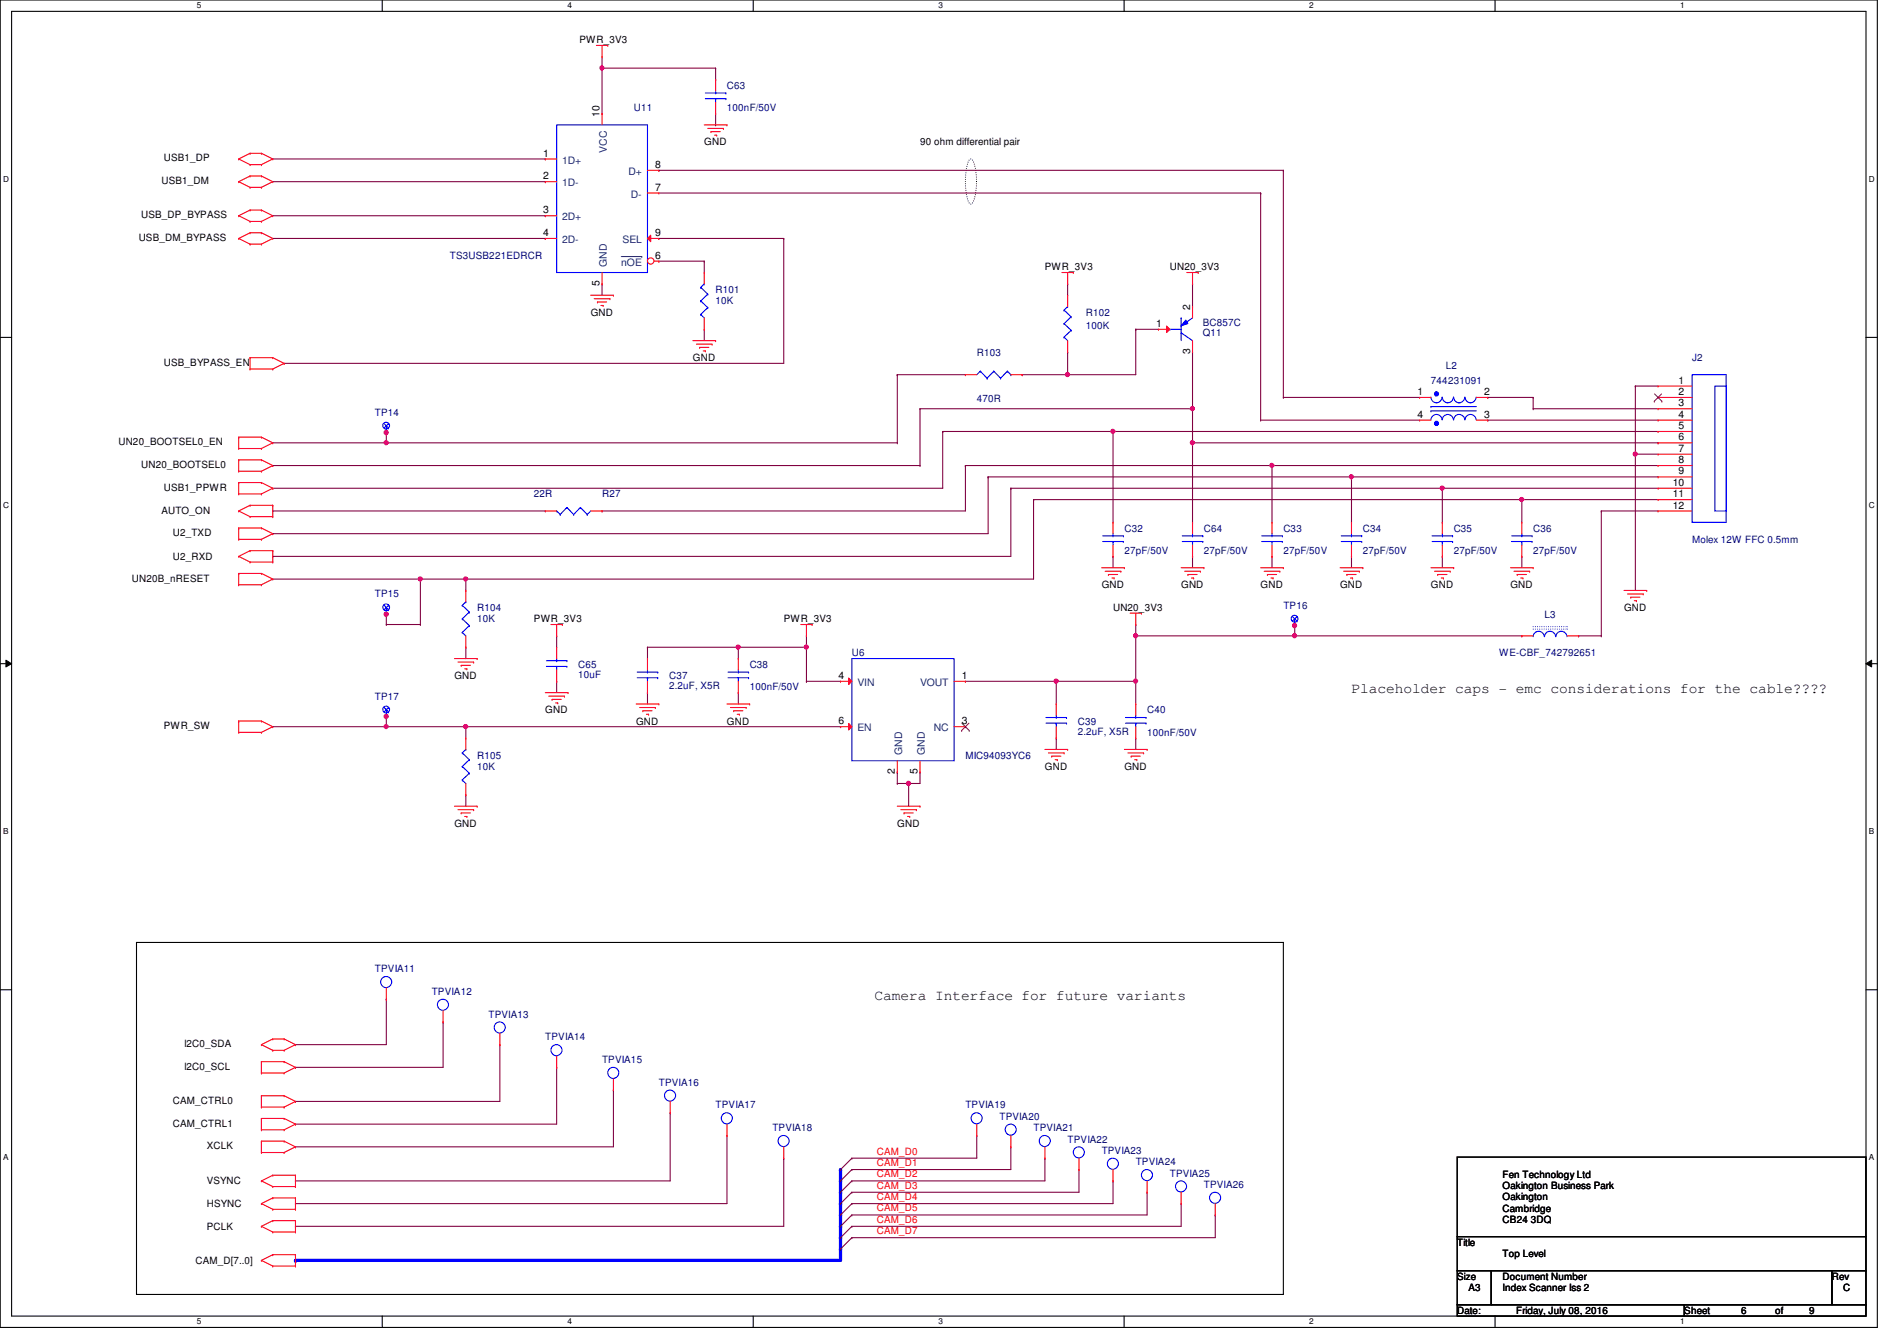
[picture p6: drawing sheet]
<svg xmlns="http://www.w3.org/2000/svg" width="297mm" height="210mm" viewBox="0 0 297 210" stroke-linecap="round" stroke-linejoin="round" font-family="sans-serif">
<path d="M0 0h294v207.9h-294zM1.8 1.8h290.4v204.3h-290.4z" fill="none" stroke="#000" stroke-width=".17"/>
<g fill="#fff">
<path d="M30.8 .2h.7v1.4h-.7z"/>
<path d="M30.8 206.2h.7v1.4h-.7z"/>
</g>
<path d="M59.9 0v1.8M59.9 206.1v1.8" fill="none" stroke="#000" stroke-width=".17"/>
<g fill="#fff">
<path d="M88.9 .2h.6v1.4h-.6z"/>
<path d="M88.9 206.2h.6v1.4h-.6z"/>
</g>
<path d="M117.9 0v1.8M117.9 206.1v1.8" fill="none" stroke="#000" stroke-width=".17"/>
<g fill="#fff">
<path d="M146.9 .2h.7v1.4h-.7z"/>
<path d="M146.9 206.2h.7v1.4h-.7z"/>
</g>
<path d="M176 0v1.8M176 206.1v1.8" fill="none" stroke="#000" stroke-width=".17"/>
<g fill="#fff">
<path d="M205 .2h.7v1.4h-.7z"/>
<path d="M205 206.2h.7v1.4h-.7z"/>
</g>
<path d="M234.1 0v1.8M234.1 206.1v1.8" fill="none" stroke="#000" stroke-width=".17"/>
<g fill="#fff">
<path d="M263.1 .2h.7v1.4h-.7z"/>
<path d="M263.1 206.2h.7v1.4h-.7z"/>
<path d="M.5 27.3h.9v1.4h-.9z"/>
<path d="M292.6 27.3h.9v1.4h-.9z"/>
<path d="M.5 78.4h.9v1.4h-.9z"/>
<path d="M292.6 78.4h.9v1.4h-.9z"/>
</g>
<path d="M0 52.8h1.8M292.2 52.8h1.8" fill="none" stroke="#000" stroke-width=".17"/>
<g fill="#fff">
<path d="M.5 129.5h.8v1.4h-.8z"/>
<path d="M292.6 129.5h.9v1.4h-.9z"/>
</g>
<path d="M0 103.9h1.8M292.2 103.9h1.8" fill="none" stroke="#000" stroke-width=".17"/>
<path d="M.9 103.4l.9 .5-.9 .5zM292.2 103.9l.9-.5v1z" fill="#000"/>
<path d="M.9 103.4l.9 .5-.9 .5zM292.2 103.9l.9-.5v1z" fill="none" stroke="#000" stroke-width=".16"/>
<g fill="#fff">
<path d="M.5 180.5h.8v1.4h-.8z"/>
<path d="M292.6 180.5h.9v1.4h-.9z"/>
</g>
<path d="M0 155h1.8M21.4 147.6h179.6v55.1h-179.6zM292.2 155h1.8" fill="none" stroke="#000" stroke-width=".17"/>
<path d="M151.8 25l.2-.1a1.52 1.52 0 0 1 .7 1.3 10.5 10.5 0 0 1-.3 5.4l-.4 .4a1.54 1.54 0 0 1-.6-1.4 11.1 11.1 0 0 1 .2-5.4z" fill="none" stroke="#000" stroke-width=".17" stroke-dasharray="0 .3"/>
<g fill="none" stroke="#800040" stroke-width=".17">
<path d="M60.5 156.5h.1M60.5 156.5v7.1h-14.2M46.3 163.6h.1M46.3 167.1h.1M46.3 172.5h.1M46.3 176h.1M46.3 179.6h.1M69.4 160h.1M69.4 160v7.1h-23.1M78.3 163.6h.1M78.3 163.6v8.9h-32M87.2 167.1h.1"/>
<path d="M87.2 167.1v8.9h-40.9M96.1 170.7h.1M96.1 170.7v8.9h-49.8M104.9 174.2h.1M104.9 174.2v10.7h-58.6M113.8 177.8h.1M113.8 177.8v10.7h-67.5M46.3 184.9h.1M46.3 188.5h.1M46.3 192h.1M122.7 181.4h.1M122.7 181.4v10.6h-76.4"/>
<path d="M133.4 181.4h.1M133.4 183.1h.1M133.4 184.9h.1M133.4 186.7h.1M133.4 190.2h.1M133.4 188.5h.1M133.4 193.8h.1M133.4 192h.1M133.4 181.4h19.5M133.4 183.1h24.9M133.4 184.9h30.2M133.4 186.7h35.5"/>
<path d="M133.4 190.2h46.2M133.4 188.5h40.9M133.4 193.8h56.9M133.4 192h51.6"/>
</g>
<path d="M46.3 197.4h85.3" fill="none" stroke="#00f" stroke-width=".51"/>
<circle cx="46.3" cy="197.4" r=".25" fill="#00f"/>
<path d="M131.6 183.1v1.8" fill="none" stroke="#00f" stroke-width=".51"/>
<circle cx="131.6" cy="183.1" r=".25" fill="#00f"/>
<path d="M131.6 184.9v1.8" fill="none" stroke="#00f" stroke-width=".51"/>
<circle cx="131.6" cy="184.9" r=".25" fill="#00f"/>
<path d="M131.6 186.7v1.8" fill="none" stroke="#00f" stroke-width=".51"/>
<circle cx="131.6" cy="186.7" r=".25" fill="#00f"/>
<path d="M131.6 188.5v1.7" fill="none" stroke="#00f" stroke-width=".51"/>
<circle cx="131.6" cy="188.5" r=".25" fill="#00f"/>
<path d="M131.6 190.2v1.8" fill="none" stroke="#00f" stroke-width=".51"/>
<circle cx="131.6" cy="190.2" r=".25" fill="#00f"/>
<path d="M131.6 192v1.8" fill="none" stroke="#00f" stroke-width=".51"/>
<circle cx="131.6" cy="192" r=".25" fill="#00f"/>
<path d="M131.6 193.8v1.8" fill="none" stroke="#00f" stroke-width=".51"/>
<circle cx="131.6" cy="193.8" r=".25" fill="#00f"/>
<path d="M131.6 195.6v1.8" fill="none" stroke="#00f" stroke-width=".51"/>
<circle cx="131.6" cy="195.6" r=".25" fill="#00f"/>
<g fill="none" stroke="#800040" stroke-width=".17">
<path d="M140.5 120.9h.1M140.5 122.7h.1M140.5 120.9v1.8M140.5 122.7h1.8M142.3 122.7h.1M142.3 122.7v3.5M144.1 120.9h.1M144.1 120.9v1.8M152.9 177.8h.1M152.9 177.8v3.6M158.3 179.6h.1M158.3 179.6v3.5"/>
<path d="M163.6 181.4h.1M163.6 181.4v3.5M168.9 183.1h.1M168.9 183.1v3.6M174.3 184.9h.1M174.3 184.9v3.6M179.6 186.7h.1M179.6 186.7v3.5M185 188.5h.1M185 188.5v3.5M190.3 190.2h.1M190.3 190.2v3.6"/>
</g>
<circle cx="142.3" cy="122.7" r=".32" fill="#f0f"/>
<circle cx="142.3" cy="122.7" r=".32" fill="none" stroke="#f0f" stroke-width=".17"/>
<path d="M256.1 60.5h.1M256.1 71.1h.1M256.1 60.5v10.6M256.1 60.5h3.5M256.1 71.1h3.5" fill="none" stroke="#800040" stroke-width=".17"/>
<circle cx="256" cy="71.1" r=".32" fill="#f0f"/>
<circle cx="256" cy="71.1" r=".32" fill="none" stroke="#f0f" stroke-width=".17"/>
<path d="M256.1 71.1h.1M256.1 71.1v21.4M42.7 90.7h23.1M65.8 90.7h.1M177.8 97.8h.1M177.8 97.8v1.8M151.2 106.7h.1M151.2 106.7h14.2M177.8 115.6h.1M177.8 106.7h.1M177.8 106.7v3.5M177.8 115.6v1.7" fill="none" stroke="#800040" stroke-width=".17"/>
<circle cx="65.8" cy="90.7" r=".32" fill="#f0f"/>
<circle cx="65.8" cy="90.7" r=".32" fill="none" stroke="#f0f" stroke-width=".17"/>
<path d="M151.2 72.9h.1M151.2 72.9h48M154.7 74.7h.1M154.7 74.7v8.9h-112M42.7 87.1h.1M42.7 83.6h.1M42.7 80h.1M42.7 87.1h115.6M42.7 80h42.7M42.7 113.8h17.8M60.5 113.8h.1" fill="none" stroke="#800040" stroke-width=".17"/>
<circle cx="60.5" cy="113.8" r=".32" fill="#f0f"/>
<circle cx="60.5" cy="113.8" r=".32" fill="none" stroke="#f0f" stroke-width=".17"/>
<path d="M147.6 67.6h.1M147.6 67.6h26.7" fill="none" stroke="#800040" stroke-width=".17"/>
<circle cx="174.3" cy="67.5" r=".32" fill="#f0f"/>
<circle cx="174.3" cy="67.5" r=".32" fill="none" stroke="#f0f" stroke-width=".17"/>
<g fill="none" stroke="#800040" stroke-width=".17">
<path d="M42.7 28.4h42.7M42.7 24.9h42.7M85.4 28.4h.1M85.4 24.9h.1M42.7 76.5h.1M147.6 67.6h.1M147.6 67.6v8.9h-104.9M158.3 76.5h.1M158.3 76.5h67.5M158.3 76.5v10.6M126.3 99.6v1.7M115.6 108.5h.1"/>
<path d="M115.6 108.5v1.7M126.3 106.7h.1M126.3 101.3h.1M126.3 106.7h5.3"/>
</g>
<circle cx="225.8" cy="76.4" r=".32" fill="#f0f"/>
<circle cx="225.8" cy="76.4" r=".32" fill="none" stroke="#f0f" stroke-width=".17"/>
<g fill="none" stroke="#800040" stroke-width=".17">
<path d="M154.7 74.7h.1M154.7 74.7h56.9M199.2 72.9h.1M199.2 72.9v8.9M199.2 72.9h60.4M199.2 87.1h.1M199.2 87.1v1.8M211.6 87.1h.1M211.6 87.1v1.8M225.8 87.1h.1M225.8 87.1v1.8M238.3 87.1h.1"/>
<path d="M238.3 87.1v1.8M142.3 122.7h.1M142.3 122.7h1.8"/>
</g>
<circle cx="199.2" cy="72.9" r=".32" fill="#f0f"/>
<circle cx="199.2" cy="72.9" r=".32" fill="none" stroke="#f0f" stroke-width=".17"/>
<path d="M211.6 74.7h.1M211.6 74.7v7.1M211.6 74.7h48" fill="none" stroke="#800040" stroke-width=".17"/>
<circle cx="211.6" cy="74.6" r=".32" fill="#f0f"/>
<circle cx="211.6" cy="74.6" r=".32" fill="none" stroke="#f0f" stroke-width=".17"/>
<g fill="none" stroke="#800040" stroke-width=".17">
<path d="M225.8 76.5h.1M225.8 76.5v5.3M225.8 76.5h33.8M238.3 78.2h.1M238.3 78.2v3.6M238.3 78.2h21.3M177.8 99.6h24.9M202.7 99.6h.1M247.2 99.6h.1M247.2 99.6h3.5M250.7 80h.1M250.7 99.6h.1"/>
<path d="M250.7 80h8.9M250.7 80v19.6M165.4 115.6h.1M165.4 106.7h.1M165.4 106.7v3.5M165.4 115.6v1.7M165.4 106.7h12.4"/>
</g>
<circle cx="165.4" cy="106.7" r=".32" fill="#f0f"/>
<circle cx="165.4" cy="106.7" r=".32" fill="none" stroke="#f0f" stroke-width=".17"/>
<path d="M101.4 108.5h.1M101.4 101.3h.1M101.4 108.5v1.7M101.4 101.3h14.2" fill="none" stroke="#800040" stroke-width=".17"/>
<circle cx="115.6" cy="101.3" r=".32" fill="#f0f"/>
<circle cx="115.6" cy="101.3" r=".32" fill="none" stroke="#f0f" stroke-width=".17"/>
<g fill="none" stroke="#800040" stroke-width=".17">
<path d="M151.2 72.9h.1M151.2 72.9v7.1h-56.9M174.3 67.6h.1M174.3 67.6v14.2M174.3 67.6h85.3M201 62.2h.1M201 62.2h21.3M233 65.8h.1M233 62.2h.1M233 65.8h26.6M233 62.2h7.1M240.1 64h.1"/>
<path d="M240.1 62.2h.1M240.1 64h19.5M240.1 62.2v1.8M94.3 80h.1M174.3 87.1h.1M174.3 87.1v1.8M177.8 99.6h.1M177.8 99.6v7.1M101.4 101.3h.1M101.4 101.3v1.8M115.6 101.3h.1M115.6 101.3v1.8"/>
</g>
<circle cx="177.8" cy="106.7" r=".32" fill="#f0f"/>
<circle cx="177.8" cy="106.7" r=".32" fill="none" stroke="#f0f" stroke-width=".17"/>
<circle cx="177.8" cy="99.5" r=".32" fill="#f0f"/>
<circle cx="177.8" cy="99.5" r=".32" fill="none" stroke="#f0f" stroke-width=".17"/>
<path d="M94.3 10.7h.1M94.3 8.9v1.8M94.3 10.7h17.8M112.1 19.6h.1M112.1 10.7h.1M112.1 17.8v1.8" fill="none" stroke="#800040" stroke-width=".17"/>
<circle cx="94.2" cy="10.6" r=".32" fill="#f0f"/>
<circle cx="94.2" cy="10.6" r=".32" fill="none" stroke="#f0f" stroke-width=".17"/>
<g fill="none" stroke="#800040" stroke-width=".17">
<path d="M94.3 17.8h.1M94.3 10.7v7.1M112.1 12.4h.1M112.1 10.7v1.7M42.7 37.3h42.7M42.7 33.8h42.7M85.4 37.3h.1M85.4 33.8h.1M103.2 26.7h.1M103.2 37.3h.1M103.2 37.3h19.5M103.2 30.2h94.2"/>
<path d="M103.2 26.7h97.8M122.7 37.3h.1M122.7 37.3v19.6h-78.2M197.4 30.2h.1M197.4 30.2v35.6M201 26.7h.1M201 26.7v35.5M44.5 56.9h.1M94.3 44.4h.1M94.3 44.4v1.8M103.2 40.9h.1M103.2 40.9h7.1"/>
<path d="M110.3 51.6h.1M110.3 40.9h.1M110.3 40.9v1.8M110.3 51.6v1.7M160.1 58.7h.1M167.2 44.4h.1M167.2 58.7h.1M167.2 55.1h.1M167.2 44.4v1.8M167.2 55.1v3.6M177.8 51.6h.1M177.8 51.6v7.1h-17.7"/>
<path d="M177.8 51.6h3.6M186.7 44.4h.1M186.7 44.4v3.6M197.4 65.8h.1M197.4 65.8h24.9"/>
</g>
<circle cx="167.1" cy="58.6" r=".32" fill="#f0f"/>
<circle cx="167.1" cy="58.6" r=".32" fill="none" stroke="#f0f" stroke-width=".17"/>
<path d="M140.5 58.7h.1M140.5 58.7h10.7M161.8 78.2h.1M161.8 78.2v12.5M161.8 78.2h76.5" fill="none" stroke="#800040" stroke-width=".17"/>
<circle cx="238.3" cy="78.2" r=".32" fill="#f0f"/>
<circle cx="238.3" cy="78.2" r=".32" fill="none" stroke="#f0f" stroke-width=".17"/>
<path d="M186.7 55.1v8.9M186.7 64h.1M186.7 69.3h.1M186.7 69.3v12.5M186.7 69.3h72.9M259.6 69.3h.1M186.7 87.1h.1M186.7 87.1v1.8" fill="none" stroke="#800040" stroke-width=".17"/>
<circle cx="186.7" cy="69.3" r=".32" fill="#f0f"/>
<circle cx="186.7" cy="69.3" r=".32" fill="none" stroke="#f0f" stroke-width=".17"/>
<path d="M144.1 64h.1M144.1 64h42.6" fill="none" stroke="#800040" stroke-width=".17"/>
<circle cx="186.7" cy="64" r=".32" fill="#f0f"/>
<circle cx="186.7" cy="64" r=".32" fill="none" stroke="#f0f" stroke-width=".17"/>
<g fill="none" stroke="#800040" stroke-width=".17">
<path d="M140.5 58.7h.1M140.5 58.7v10.6M42.7 72.9h.1M42.7 72.9h101.4M42.7 69.3h17.8M60.5 69.3h.1M144.1 72.9h.1M144.1 64v8.9M186.7 69.3h.1M186.7 64v5.3M72.9 113.8h.1M72.9 113.8v1.8"/>
<path d="M72.9 113.8h58.7M72.9 124.5h.1M72.9 124.5v1.7"/>
</g>
<circle cx="72.9" cy="113.8" r=".32" fill="#f0f"/>
<circle cx="72.9" cy="113.8" r=".32" fill="none" stroke="#f0f" stroke-width=".17"/>
<path d="M72.9 90.7h.1M72.9 90.7v1.8M72.9 90.7h88.9M72.9 101.3h.1M72.9 101.3v1.8" fill="none" stroke="#800040" stroke-width=".17"/>
<circle cx="72.9" cy="90.7" r=".32" fill="#f0f"/>
<circle cx="72.9" cy="90.7" r=".32" fill="none" stroke="#f0f" stroke-width=".17"/>
<path d="M115.6 101.3h.1M115.6 101.3h10.7v5.4M126.3 106.7h.1" fill="none" stroke="#800040" stroke-width=".17"/>
<circle cx="126.3" cy="101.3" r=".32" fill="#f0f"/>
<circle cx="126.3" cy="101.3" r=".32" fill="none" stroke="#f0f" stroke-width=".17"/>
<path d="M60.5 67.7h.1M60.5 67.6v.1M60.5 69.3h80M140.5 69.3h.1M87.2 99.6h.1M87.2 99.6v1.7M87.2 106.7h.1M87.2 106.7v1.8" fill="none" stroke="#800040" stroke-width=".17"/>
<circle cx="60.5" cy="69.3" r=".32" fill="#f0f"/>
<circle cx="60.5" cy="69.3" r=".32" fill="none" stroke="#f0f" stroke-width=".17"/>
<path d="M60.5 69.3h.1M60.5 67.7v1.6" fill="none" stroke="#800040" stroke-width=".17"/>
<circle cx="60.5" cy="67.7" r=".33" fill="#f0f"/>
<circle cx="60.5" cy="67.7" r=".33" fill="none" stroke="#f0f" stroke-width=".17"/>
<path d="M60.5 96.2h.1M60.5 96v.2" fill="none" stroke="#800040" stroke-width=".17"/>
<circle cx="60.5" cy="96.2" r=".33" fill="#f0f"/>
<circle cx="60.5" cy="96.2" r=".33" fill="none" stroke="#f0f" stroke-width=".17"/>
<path d="M60.5 97.8h.1M60.5 96.2v1.6M60.5 97.8h5.3M65.8 97.8h.1M65.8 90.7h.1M65.8 90.7v7.1M65.8 90.7h7.1M72.9 90.7h.1M202.7 98h.1M202.7 97.8v.2" fill="none" stroke="#800040" stroke-width=".17"/>
<circle cx="202.7" cy="98" r=".33" fill="#f0f"/>
<circle cx="202.7" cy="98" r=".33" fill="none" stroke="#f0f" stroke-width=".17"/>
<path d="M202.7 99.6h35.6M238.3 99.6h.1" fill="none" stroke="#800040" stroke-width=".17"/>
<circle cx="202.7" cy="99.5" r=".32" fill="#f0f"/>
<circle cx="202.7" cy="99.5" r=".32" fill="none" stroke="#f0f" stroke-width=".17"/>
<path d="M202.7 99.6h.1M202.7 98v1.6M60.5 112.2h.1M60.5 113.8h.1M60.5 112v1.8" fill="none" stroke="#800040" stroke-width=".17"/>
<circle cx="60.5" cy="112.2" r=".33" fill="#f0f"/>
<circle cx="60.5" cy="112.2" r=".33" fill="none" stroke="#f0f" stroke-width=".17"/>
<g fill="none" stroke="#800040" stroke-width=".17">
<path d="M60.5 113.8h12.4M72.9 113.8h.1M131.6 183.1h.1M131.6 184.9h.1M131.6 186.7h.1M131.6 188.5h.1M131.6 190.2h.1M131.6 192h.1M131.6 193.8h.1M131.6 195.6h.1M133.4 181.4l-1.8 1.7M133.4 183.1l-1.8 1.8"/>
<path d="M133.4 184.9l-1.8 1.8M133.4 186.7l-1.8 1.8M133.4 188.5l-1.8 1.7M133.4 190.2l-1.8 1.8M133.4 192l-1.8 1.8M133.4 193.8l-1.8 1.8"/>
</g>
<g fill="none" stroke="#f00" stroke-width=".17">
<path d="M93.4 7.1h1.8M94.3 8.9h.1M94.3 7.1v1.8M95.2 7.1h.1M110.3 19.6h3.5M113.8 19.6h.1M37.4 24.9h.1M37.4 28.4h.1M37.4 33.8h.1M37.4 37.3h.1M37.4 24.9l1.8 .9M37.4 28.4l1.8 .9"/>
<path d="M37.4 33.8l1.8 .9M37.4 37.3l1.8 .9M39.2 24h.1M39.2 25.8h.1M39.2 27.6h.1M39.2 29.3h.1M39.2 32.9h.1M39.2 34.7h.1M39.2 36.4h.1M39.2 38.2h.1M39.2 24l-1.8 .9M39.2 24h1.7"/>
<path d="M39.2 25.8h1.7M39.2 27.6l-1.8 .8M39.2 27.6h1.7M39.2 29.3h1.7M39.2 32.9l-1.8 .9M39.2 32.9h1.7M39.2 34.7h1.7M39.2 36.4l-1.8 .9M39.2 36.4h1.7M39.2 38.2h1.7M40.9 24h.1M40.9 25.8h.1"/>
<path d="M40.9 27.6h.1M40.9 29.3h.1M40.9 32.9h.1M40.9 34.7h.1M40.9 36.4h.1M40.9 38.2h.1M40.9 24l1.8 .9M40.9 27.6l1.8 .8M40.9 32.9l1.8 .9M40.9 36.4l1.8 .9M42.7 24.9h.1M42.7 28.4h.1"/>
<path d="M42.7 33.8h.1M42.7 37.3h.1M42.7 24.9l-1.8 .9M42.7 28.4l-1.8 .9M42.7 33.8l-1.8 .9M42.7 37.3l-1.8 .9M110.8 20.1h2.5M111.3 20.6h.1M111.3 20.6h1.5M111.9 21.2h.3M112.2 21.2h.1M113.3 20.1h.1"/>
<path d="M39.2 57.8h.1M39.2 56h.1M39.2 56h3.5M39.2 57.8h3.5M39.2 56v1.8M42.7 56h.1M42.7 57.8h.1M42.7 56l1.8 .9M44.5 56.9h.1M44.5 56.9l-1.8 .9M92.5 46.2h3.6M93 46.8h2.5"/>
<path d="M93.6 47.3h.1M93.6 47.3h1.4M94.1 47.8h.3M94.4 47.8h.1M95.5 46.8h.1M96.1 46.2h.1M108.5 53.3h3.6M109 53.9h2.5M109.6 54.4h.1M109.6 54.4h1.4M110.1 54.9h.3M110.4 54.9h.1"/>
<path d="M111.5 53.9h.1M112.1 53.3h.1M166.3 42.7h1.8M167.2 44.4h.1M167.2 42.7v1.7M168.1 42.7h.1M185.8 42.7h1.8M186.7 44.4h.1M186.7 42.7v1.7M187.6 42.7h.1M37.4 77.3h.1M37.4 75.6h.1"/>
<path d="M37.4 73.8h.1M37.4 72h.1M37.4 70.2h.1M37.4 68.5h.1M37.4 68.5v1.7M37.4 72v1.8M37.4 75.6v1.7M37.4 75.6h3.5M37.4 77.3h3.5M37.4 72h3.5M37.4 73.8h3.5M37.4 68.5h3.5"/>
<path d="M37.4 70.2h3.5M39.2 79.1h.1M39.2 79.1l-1.8 .9M39.2 79.1h3.5M40.9 75.6h.1M40.9 77.3h.1M40.9 72h.1M40.9 73.8h.1M40.9 68.5h.1M40.9 70.2h.1M40.9 75.6l1.8 .9M40.9 72l1.8 .9"/>
<path d="M40.9 68.5l1.8 .8M42.7 79.1h.1M42.7 76.5h.1M42.7 72.9h.1M42.7 69.3h.1M42.7 79.1v1.8M42.7 76.5l-1.8 .8M42.7 72.9l-1.8 .9M42.7 69.3l-1.8 .9M37.4 84.5h.1M37.4 82.7h.1M37.4 91.6h.1"/>
<path d="M37.4 89.8h.1M37.4 87.1h.1M37.4 80h.1M37.4 82.7h3.5M37.4 84.5h3.5M37.4 82.7v1.8M37.4 89.8v1.8M37.4 89.8h3.5M37.4 91.6h3.5M37.4 87.1l1.8 .9M37.4 80l1.8 .9M39.2 86.2h.1"/>
<path d="M39.2 88h.1M39.2 80.9h.1M39.2 86.2l-1.8 .9M39.2 86.2h3.5M39.2 88h3.5M39.2 80.9h3.5M40.9 82.7h.1M40.9 84.5h.1M40.9 89.8h.1M40.9 91.6h.1M40.9 82.7l1.8 .9M40.9 89.8l1.8 .9"/>
<path d="M42.7 83.6h.1M42.7 90.7h.1M42.7 86.2h.1M42.7 88h.1M42.7 80.9h.1M42.7 83.6l-1.8 .9M42.7 90.7l-1.8 .9M42.7 86.2v1.8M86.3 97.8h1.7M87.2 99.6h.1M87.2 97.8v1.8M88 97.8h.1"/>
<path d="M125.4 97.8h1.8M126.3 99.6h.1M126.3 97.8v1.8M127.2 97.8h.1M172.5 88.9h3.6M173.1 89.5h2.4M173.6 90h.1M173.6 90h1.4M174.1 90.5h.4M174.5 90.5h.1M175.5 89.5h.1M176.1 88.9h.1"/>
<path d="M176.9 96h1.8M177.8 97.8h.1M177.8 96v1.8M178.7 96h.1M185 88.9h3.5M185.5 89.5h2.5M186 90h.1M186 90h1.4M186.6 90.5h.3M186.9 90.5h.1M188 89.5h.1M188.5 88.9h.1"/>
<path d="M197.4 88.9h3.6M197.9 89.5h2.5M198.5 90h.1M198.5 90h1.4M199 90.5h.3M199.3 90.5h.1M200.4 89.5h.1M201 88.9h.1M209.8 88.9h3.6M210.4 89.5h2.4M210.9 90h.1M210.9 90h1.4"/>
<path d="M211.5 90.5h.3M211.8 90.5h.1M212.8 89.5h.1M213.4 88.9h.1M224.1 88.9h3.5M224.6 89.5h2.5M225.1 90h.1M225.1 90h1.5M225.7 90.5h.3M226 90.5h.1M227.1 89.5h.1M227.6 88.9h.1"/>
<path d="M236.5 88.9h3.6M237.1 89.5h2.4M237.6 90h.1M237.6 90h1.4M238.1 90.5h.4M238.5 90.5h.1M239.5 89.5h.1M240.1 88.9h.1M254.3 92.5h3.5M254.8 93h2.5M255.4 93.5h.1M255.4 93.5h1.4"/>
<path d="M255.9 94.1h.3M256.2 94.1h.1M257.3 93h.1M257.8 92.5h.1M37.4 114.7h.1M37.4 112.9h.1M37.4 112.9v1.8M37.4 112.9h3.5M37.4 114.7h3.5M40.9 112.9h.1M40.9 114.7h.1M40.9 112.9l1.8 .9"/>
<path d="M42.7 113.8h.1M42.7 113.8l-1.8 .9M71.2 103.1h3.5M71.7 103.7h2.5M72.2 104.2h.1M72.2 104.2h1.5M72.8 104.7h.3M73.1 104.7h.1M74.2 103.7h.1M74.7 103.1h.1M85.4 108.5h3.5M85.9 109h2.5"/>
<path d="M86.4 109.5h.1M86.4 109.5h1.5M87 110.1h.3M87.3 110.1h.1M88.4 109h.1M88.9 108.5h.1M99.6 110.2h3.6M100.2 110.8h2.4M100.7 111.3h.1M100.7 111.3h1.4M101.2 111.8h.4M101.6 111.8h.1"/>
<path d="M102.6 110.8h.1M103.2 110.2h.1M113.8 110.2h3.6M114.4 110.8h2.4M114.9 111.3h.1M114.9 111.3h1.4M115.4 111.8h.4M115.8 111.8h.1M116.8 110.8h.1M117.4 110.2h.1M163.6 117.3h3.6M164.2 117.9h2.4"/>
<path d="M164.7 118.4h.1M164.7 118.4h1.4M165.2 119h.4M165.4 110.2h.1M165.4 115.6h.1M165.4 110.2v1.8M165.4 113.8v1.8M165.6 119h.1M166.6 117.9h.1M167.2 117.3h.1M176.1 117.3h3.5M176.6 117.9h2.5"/>
<path d="M177.1 118.4h.1M177.1 118.4h1.5M177.7 119h.3M178 119h.1M179.1 117.9h.1M179.6 117.3h.1M71.2 126.2h3.5M71.7 126.8h2.5M72.2 127.3h.1M72.2 127.3h1.5M72.8 127.8h.3M73.1 127.8h.1"/>
<path d="M74.2 126.8h.1M74.7 126.2h.1M140.5 126.2h3.6M141.1 126.8h2.4M141.6 127.3h.1M141.6 127.3h1.4M142.1 127.8h.3M142.4 127.8h.1M143.5 126.8h.1M144.1 126.2h.1M40.9 163.6h.1M40.9 168h.1"/>
<path d="M40.9 166.2h.1M40.9 173.4h.1M40.9 171.6h.1M40.9 176.9h.1M40.9 175.1h.1M40.9 178.7h.1M40.9 163.6l1.8 .9M40.9 166.2h3.6M40.9 168h3.6M40.9 166.2v1.8M40.9 171.6v1.8M40.9 175.1v1.8"/>
<path d="M40.9 178.7v1.8M40.9 171.6h3.6M40.9 173.4h3.6M40.9 175.1h3.6M40.9 176.9h3.6M40.9 178.7h3.6M42.7 162.7h.1M42.7 164.5h.1M42.7 162.7l-1.8 .9M42.7 162.7h1.8M42.7 164.5h1.8M44.5 162.7h.1"/>
<path d="M44.5 164.5h.1M44.5 166.2h.1M44.5 168h.1M44.5 171.6h.1M44.5 173.4h.1M44.5 175.1h.1M44.5 176.9h.1M44.5 178.7h.1M44.5 162.7l1.8 .9M44.5 166.2l1.8 .9M44.5 171.6l1.8 .9M44.5 175.1l1.8 .9"/>
<path d="M44.5 178.7l1.8 .9M46.3 163.6h.1M46.3 167.1h.1M46.3 172.5h.1M46.3 176h.1M46.3 179.6h.1M46.3 163.6l-1.8 .9M46.3 167.1l-1.8 .9M46.3 172.5l-1.8 .9M46.3 176l-1.8 .9M46.3 179.6l-1.8 .9M87.2 167.1h.1"/>
<path d="M87.2 165.4v1.7M96.1 170.7h.1M96.1 168.9v1.8M152.9 177.8h.1M152.9 176v1.8M40.9 180.5h.1M40.9 184.9h.1M40.9 188.5h.1M40.9 192h.1M40.9 197.4h.1M40.9 180.5h3.6M40.9 184.9l1.8 .9"/>
<path d="M40.9 188.5l1.8 .9M40.9 192l1.8 .9M40.9 197.4l1.8 .8M42.7 184h.1M42.7 185.8h.1M42.7 187.6h.1M42.7 189.4h.1M42.7 191.1h.1M42.7 192.9h.1M42.7 196.5h.1M42.7 198.2h.1M42.7 184l-1.8 .9"/>
<path d="M42.7 184h3.6M42.7 185.8h3.6M42.7 187.6l-1.8 .9M42.7 187.6h3.6M42.7 189.4h3.6M42.7 191.1l-1.8 .9M42.7 191.1h3.6M42.7 192.9h3.6M42.7 196.5l-1.8 .9M42.7 196.5h3.6M42.7 198.2h3.6M44.5 180.5h.1"/>
<path d="M46.3 184h.1M46.3 185.8h.1M46.3 187.6h.1M46.3 189.4h.1M46.3 191.1h.1M46.3 192.9h.1M46.3 196.5h.1M46.3 198.2h.1M46.3 184v1.8M46.3 187.6v1.8M46.3 191.1v1.8M46.3 196.5v1.7"/>
</g>
<path d="M228.2 181.2h64v12.4h-64zM228.2 193.6h64v5.4h-64zM228.2 199h5.3v5.3h-5.3zM233.5 199h53.3v5.3h-53.3zM286.8 199h5.4v5.3h-5.4zM228.2 204.3h35.5v1.8h-35.5zM263.7 204.3h28.5v1.8h-28.5z" fill="none" stroke="#000" stroke-width=".17"/>
<g fill="none" stroke="#00f" stroke-width=".17">
<path d="M133.4 103.1h16v16h-16zM163.8 113.2h3.2M163.8 112.4h3.2M165.4 112.4h.1M165.4 113.2h.1M165.4 112v.4M165.4 113.2v.6M167 113.2h.1M167 112.4h.1"/>
<circle cx="87.1" cy="164.4" r=".87"/>
<circle cx="96" cy="168" r=".87"/>
<circle cx="152.9" cy="175.1" r=".87"/>
</g>
<path d="M132.9 113.3l.5 .5-.5 .5z" fill="#f00"/>
<path d="M131.6 113.8h.1M131.6 113.8h1.8M132.9 113.3l.5 .5-.5 .5zM149.4 106.7h1.8M151.2 106.7h.1" fill="none" stroke="#f00" stroke-width=".17"/>
<path d="M132.9 106.2l.5 .5-.5 .5z" fill="#f00"/>
<g fill="none" stroke="#f00" stroke-width=".17">
<path d="M186.7 81.8h.1M186.7 87.1h.1M186.7 81.8v1.8M186.7 85.3v1.8M60.5 112.2h.1M72.9 115.6h.1M72.9 115.6v1.7M131.6 106.7h.1M131.6 106.7h1.8M132.9 106.2l.5 .5-.5 .5zM140.5 119.1v1.8M144.1 119.1v1.8"/>
<path d="M149.4 113.8h1.8M151.2 113.8h.1M72.9 124.5h.1M72.9 122.7v1.8M140.5 120.9h.1M144.1 120.9h.1M104.9 174.2h.1M104.9 172.5v1.7"/>
</g>
<path d="M150.6 114.4h.1M150.6 113.2l1.2 1.2M151.7 113.2l-1.1 1.2M151.8 114.4h.1" fill="none" stroke="#804000" stroke-width=".16"/>
<g fill="none" stroke="#00f" stroke-width=".17">
<path d="M224.1 63.7h.1M224.1 62.2a.87 .87 0 0 0 .8 .9 .87 .87 0 0 0 .9-.9M224.1 65.7a.87 .87 0 0 1 .8-.8 .87 .87 0 0 1 .9 .8M224.1 64.3h.1M224.1 63.7h7.1M224.1 64.3h7.1M225.8 62.2a.87 .87 0 0 0 .9 .9 .87 .87 0 0 0 .9-.9M225.8 65.7a.87 .87 0 0 1 .9-.8 .87 .87 0 0 1 .9 .8M227.6 62.2a.87 .87 0 0 0 .9 .9 .87 .87 0 0 0 .9-.9M227.6 65.7a.87 .87 0 0 1 .9-.8 .87 .87 0 0 1 .9 .8M229.4 62.2a.87 .87 0 0 0 .9 .9 .87 .87 0 0 0 .8-.9M229.4 65.7a.87 .87 0 0 1 .9-.8 .87 .87 0 0 1 .8 .8"/>
<path d="M185.1 84.8h3.2M185.1 83.9h3.2M186.7 83.9h.1M186.7 84.8h.1M186.7 83.6v.3M186.7 84.8v.5M188.3 84.8h.1M188.3 83.9h.1M60.2 110.8l.6 .7M60.5 111.1h.1M60.5 111.1v1.1M60.8 110.8h.1"/>
<path d="M60.8 111.5h.1M60.8 110.8l-.6 .7M72.4 117.9h.1M72.4 117.9l1.1 1.1M72.9 117.3h.1M72.9 117.3l-.5 .6M73.5 119h.1M73.5 119l-1.1 1M72.4 122.1h.1M72.4 120h.1M72.4 122.1l.5 .6M72.4 120l1.1 1.1"/>
<path d="M73.5 121.1h.1M73.5 121.1l-1.1 1"/>
<circle cx="60.5" cy="111.1" r=".54"/>
<circle cx="104.9" cy="171.5" r=".87"/>
</g>
<circle cx="224.9" cy="66.3" r=".33" fill="#00f"/>
<circle cx="224.9" cy="66.3" r=".33" fill="none" stroke="#00f" stroke-width=".17"/>
<circle cx="224.9" cy="61.7" r=".33" fill="#00f"/>
<g fill="none" stroke="#00f" stroke-width=".17">
<path d="M87.2 19.6h14.2v23.1h-14.2zM110.4 15.5h3.3M110.4 14.6h3.3M112.1 14.6h.1M112.1 15.5h.1M112.1 14.2v.4M112.1 15.5v.5M113.7 15.5h.1M113.7 14.6h.1M172.7 84.8h3.2M172.7 83.9h3.2M174.3 83.9h.1"/>
<path d="M174.3 84.8h.1M174.3 83.6v.3M174.3 84.8v.5M175.9 84.8h.1M175.9 83.9h.1M202.4 96.6l.7 .6M202.7 96.9h.1M202.7 96.9v1.1M203.1 96.6h.1M203.1 97.2h.1M203.1 96.6l-.7 .6M224.2 84.8h3.3"/>
<path d="M224.2 83.9h3.3M225.8 83.9h.1M225.8 84.8h.1M225.8 83.6v.3M225.8 84.8v.5M227.5 84.8h.1M227.5 83.9h.1M85.6 104.4h3.2M85.6 103.5h3.2M87.2 103.5h.1M87.2 104.4h.1M87.2 103.1v.4"/>
<path d="M87.2 104.4v.5M88.8 104.4h.1M88.8 103.5h.1M114 106.1h3.2M114 105.2h3.2M115.6 105.2h.1M115.6 106.1h.1M115.6 104.9v.3M115.6 106.1v.6M117.2 106.1h.1M117.2 105.2h.1"/>
<circle cx="224.9" cy="61.7" r=".33"/>
<circle cx="202.7" cy="96.9" r=".54"/>
<circle cx="113.8" cy="175.1" r=".87"/>
<circle cx="122.7" cy="178.7" r=".87"/>
<circle cx="158.3" cy="176.9" r=".87"/>
<circle cx="163.6" cy="178.7" r=".87"/>
</g>
<g fill="none" stroke="#f00" stroke-width=".17">
<path d="M112.1 12.4h.1M112.1 17.8h.1M112.1 12.4v1.8M112.1 16v1.8M85.4 24.9h.1M85.4 28.4h.1M85.4 24.9h1.8M85.4 28.4h1.8M222.3 65.8h.1M222.3 62.2h.1M222.3 65.8h1.8M222.3 62.2h1.8"/>
<path d="M231.2 65.8h1.8M231.2 62.2h1.8M233 65.8h.1M233 62.2h.1M174.3 81.8h.1M174.3 87.1h.1M174.3 81.8v1.8M174.3 85.3v1.8M202.7 98h.1M225.8 81.8h.1M225.8 87.1h.1M225.8 81.8v1.8"/>
<path d="M225.8 85.3v1.8M87.2 101.3h.1M87.2 106.7h.1M87.2 101.3v1.8M87.2 104.9v1.8M115.6 103.1h.1M115.6 108.5h.1M115.6 103.1v1.8M115.6 106.7v1.8M113.8 177.8h.1M113.8 176v1.8M122.7 179.6v1.8"/>
<path d="M158.3 179.6h.1M158.3 177.8v1.8M163.6 179.6v1.8M122.7 181.4h.1M163.6 181.4h.1"/>
</g>
<path d="M101.4 37.3l.5-.5v1z" fill="#f00"/>
<path d="M101.4 37.3l.5-.5v1zM101.4 37.3h1.8M103.2 37.3h.1" fill="none" stroke="#f00" stroke-width=".17"/>
<circle cx="101.9" cy="40.9" r=".5" fill="#fff"/>
<g fill="none" stroke="#f00" stroke-width=".17">
<path d="M94.3 17.8h.1M94.3 17.8v1.8M85.4 37.3h.1M85.4 33.8h.1M85.4 37.3h1.8M85.4 33.8h1.8M101.4 26.7h1.8M101.4 30.2h1.8M103.2 26.7h.1M103.2 30.2h.1M94.3 44.4h.1M94.3 42.7v1.7"/>
<path d="M102.4 40.9h.8M103.2 40.9h.1M60.5 67.7h.1M199.2 81.8h.1M199.2 87.1h.1M199.2 81.8v1.8M199.2 85.3v1.8M168.9 183.1h.1M168.9 181.4v1.7"/>
<circle cx="101.9" cy="40.9" r=".5"/>
</g>
<path d="M97.3 40.2h3.2M100.5 40.2h.1" fill="none" stroke="#004080" stroke-width=".16"/>
<g fill="none" stroke="#00f" stroke-width=".17">
<path d="M183.2 51.6h.1M183.2 51.6h1.8M185 49.8h.1M185 52.1h.1M185 51h.1M185 49.8v3.5M185 52.1l1.7 1.2M186.7 49.8l-1.7 1.2M60.2 66.3l.6 .7M60.5 66.7h.1M60.5 66.7v1M60.8 66.3h.1"/>
<path d="M60.8 67h.1M60.8 66.3l-.6 .7M197.6 84.8h3.2M197.6 83.9h3.2M199.2 83.9h.1M199.2 84.8h.1M199.2 83.6v.3M199.2 84.8v.5M200.8 84.8h.1M200.8 83.9h.1"/>
<circle cx="60.5" cy="66.6" r=".54"/>
<circle cx="168.9" cy="180.4" r=".87"/>
</g>
<path d="M185.7 50.1l.3 .6-1 .3z" fill="#00f"/>
<path d="M185.7 50.1l.3 .6-1 .3z" fill="none" stroke="#00f" stroke-width=".17"/>
<path d="M186.7 48h.1M186.7 48v1.8" fill="none" stroke="#f00" stroke-width=".17"/>
<path d="M182.7 51.1l.5 .5-.5 .5z" fill="#f00"/>
<g fill="none" stroke="#f00" stroke-width=".17">
<path d="M110.3 51.6h.1M110.3 42.7h.1M110.3 42.7v1.7M110.3 49.8v1.8M151.2 58.7h.1M151.2 58.7h1.7M158.3 58.7h1.8M160.1 58.7h.1M167.2 55.1h.1M167.2 46.2h.1M167.2 46.2v1.8M167.2 53.3v1.8"/>
<path d="M181.4 51.6h.1M181.4 51.6h1.8M182.7 51.1l.5 .5-.5 .5zM186.7 55.1h.1M186.7 53.3v1.8M259.6 60.5h.1M259.6 62.2h.1M259.6 64h.1M259.6 65.8h.1M259.6 67.6h.1M259.6 69.3h.1M259.6 71.1h.1"/>
<path d="M259.6 72.9h.1M259.6 74.7h.1M259.6 76.5h.1M259.6 78.2h.1M259.6 60.5h5.4M259.6 62.2h5.4M259.6 64h5.4M259.6 65.8h5.4M259.6 67.6h5.4M259.6 69.3h5.4M259.6 71.1h5.4M259.6 72.9h5.4"/>
<path d="M259.6 74.7h5.4M259.6 76.5h5.4M259.6 78.2h5.4M60.5 96.2h.1M72.9 92.5h.1M72.9 92.5v1.7M72.9 99.6v1.7M85.4 80h.1M85.4 80h1.8M92.5 80h1.8M94.3 80h.1M211.6 81.8h.1"/>
<path d="M211.6 87.1h.1M211.6 81.8v1.8M211.6 85.3v1.8M238.3 81.8h.1M238.3 87.1h.1M238.3 99.6h.1M238.3 81.8v1.8M238.3 85.3v1.8M238.3 99.6h1.8M245.4 99.6h1.8M247.2 99.6h.1M259.6 80h.1"/>
<path d="M259.6 80h5.4M72.9 101.3h.1M101.4 103.1h.1M101.4 108.5h.1M101.4 103.1v1.8M101.4 106.7v1.8M177.8 110.2h.1M177.8 115.6h.1M177.8 110.2v1.8M177.8 113.8v1.8M60.5 156.5h.1M60.5 154.7v1.8"/>
<path d="M69.4 158.2v1.8M69.4 160h.1M78.3 163.6h.1M78.3 161.8v1.8M174.3 184.9h.1M174.3 183.1v1.8M179.6 186.7h.1M179.6 184.9v1.8M185 188.5h.1M185 186.7v1.8M190.3 190.2h.1M190.3 188.5v1.7"/>
</g>
<g fill="none" stroke="#00f" stroke-width=".17">
<path d="M109.7 49.2h.1M109.7 47.1h.1M109.7 45h.1M109.7 49.2l.6 .6M109.7 47.1l1.1 1.1M109.7 45l1.1 1.1M110.3 44.4h.1M110.3 44.4l-.6 .6M110.8 48.2h.1M110.8 46.1h.1M110.8 48.2l-1.1 1M110.8 46.1l-1.1 1"/>
<path d="M153.5 58.1h.1M153.5 58.1l-.6 .6M153.5 58.1l1.1 1.1M154.6 59.2h.1M155.6 58.1h.1M155.6 58.1l-1 1.1M155.6 58.1l1.1 1.1M156.7 59.2h.1M157.7 58.1h.1M157.7 58.1l-1 1.1M157.7 58.1l.6 .6M158.3 58.7h.1"/>
<path d="M166.6 52.8h.1M166.6 50.7h.1M166.6 48.6h.1M166.6 52.8l.6 .5M166.6 50.7l1.1 1M166.6 48.6l1.1 1M167.2 48h.1M167.2 48l-.6 .6M167.7 51.7h.1M167.7 49.6h.1M167.7 51.7l-1.1 1.1M167.7 49.6l-1.1 1.1"/>
<path d="M265 58.7h5.3v23.1h-5.3zM88.8 79.5h.1M88.8 79.5l1 1.1M88.8 79.5l-1.1 1.1M90.9 79.5h.1M90.9 79.5l1 1.1M90.9 79.5l-1.1 1.1M268.5 60.5h1.8v19.5h-1.8zM60.2 94.8l.6 .7M60.5 95.1h.1M60.5 95.1v1.1M60.8 94.8h.1"/>
<path d="M60.8 95.5h.1M60.8 94.8l-.6 .7M72.4 99h.1M72.4 96.9h.1M72.4 94.8h.1M72.4 99l.5 .6M72.4 96.9l1.1 1.1M72.4 94.8l1.1 1M72.9 94.2h.1M72.9 94.2l-.5 .6M73.5 98h.1M73.5 95.8h.1"/>
<path d="M73.5 98l-1.1 1M73.5 95.8l-1.1 1.1M87.2 80h.1M87.2 80l.5 .6M87.7 80.6h.1M89.8 80.6h.1M91.9 80.6h.1M92.5 80l-.6 .6M210 84.8h3.2M210 83.9h3.2M211.6 83.9h.1M211.6 84.8h.1"/>
<path d="M211.6 83.6v.3M211.6 84.8v.5M213.2 84.8h.1M213.2 83.9h.1M236.7 84.8h3.2M236.7 83.9h3.2M238.3 83.9h.1M238.3 84.8h.1M238.3 83.6v.3M238.3 84.8v.5M239.9 84.8h.1M239.9 83.9h.1"/>
<path d="M240.1 99.7a.87 .87 0 0 1 .8-.9 .87 .87 0 0 1 .9 .9M241.8 99.7a.87 .87 0 0 1 .9-.9 .87 .87 0 0 1 .9 .9M243.6 99.7a.87 .87 0 0 1 .9-.9 .87 .87 0 0 1 .9 .9M99.8 106.1h3.2M99.8 105.2h3.2M101.4 105.2h.1M101.4 106.1h.1M101.4 104.9v.3M101.4 106.1v.6M103 106.1h.1M103 105.2h.1M176.2 113.2h3.2"/>
<path d="M176.2 112.4h3.2M177.8 112.4h.1M177.8 113.2h.1M177.8 112v.4M177.8 113.2v.6M179.4 113.2h.1M179.4 112.4h.1"/>
<circle cx="60.5" cy="95.1" r=".54"/>
<circle cx="60.5" cy="153.8" r=".87"/>
<circle cx="69.4" cy="157.3" r=".87"/>
<circle cx="78.3" cy="160.9" r=".87"/>
<circle cx="174.3" cy="182.2" r=".87"/>
<circle cx="179.6" cy="184" r=".87"/>
<circle cx="184.9" cy="185.8" r=".87"/>
<circle cx="190.3" cy="187.5" r=".87"/>
</g>
<path d="M259 62.8h.1M259.1 61.7l1.1 1.1M260.2 61.7l-1.2 1.1M260.2 62.8h.1" fill="none" stroke="#804000" stroke-width=".16"/>
<path d="M240.1 98.5h5.3M240.1 98.1h5.3M245.4 98.5h.1M245.4 98.1h.1" fill="none" stroke="#00f" stroke-width=".17" stroke-dasharray="0 .3"/>
<circle cx="142.3" cy="122.7" r=".32" fill="#f0f"/>
<circle cx="142.3" cy="122.7" r=".32" fill="none" stroke="#f0f" stroke-width=".17"/>
<circle cx="256" cy="71.1" r=".32" fill="#f0f"/>
<circle cx="256" cy="71.1" r=".32" fill="none" stroke="#f0f" stroke-width=".17"/>
<circle cx="65.8" cy="90.7" r=".32" fill="#f0f"/>
<circle cx="65.8" cy="90.7" r=".32" fill="none" stroke="#f0f" stroke-width=".17"/>
<circle cx="60.5" cy="113.8" r=".32" fill="#f0f"/>
<circle cx="60.5" cy="113.8" r=".32" fill="none" stroke="#f0f" stroke-width=".17"/>
<circle cx="174.3" cy="67.5" r=".32" fill="#f0f"/>
<circle cx="174.3" cy="67.5" r=".32" fill="none" stroke="#f0f" stroke-width=".17"/>
<circle cx="225.8" cy="76.4" r=".32" fill="#f0f"/>
<circle cx="225.8" cy="76.4" r=".32" fill="none" stroke="#f0f" stroke-width=".17"/>
<circle cx="199.2" cy="72.9" r=".32" fill="#f0f"/>
<circle cx="199.2" cy="72.9" r=".32" fill="none" stroke="#f0f" stroke-width=".17"/>
<circle cx="211.6" cy="74.6" r=".32" fill="#f0f"/>
<circle cx="211.6" cy="74.6" r=".32" fill="none" stroke="#f0f" stroke-width=".17"/>
<circle cx="165.4" cy="106.7" r=".32" fill="#f0f"/>
<circle cx="165.4" cy="106.7" r=".32" fill="none" stroke="#f0f" stroke-width=".17"/>
<circle cx="115.6" cy="101.3" r=".32" fill="#f0f"/>
<circle cx="115.6" cy="101.3" r=".32" fill="none" stroke="#f0f" stroke-width=".17"/>
<circle cx="177.8" cy="106.7" r=".32" fill="#f0f"/>
<circle cx="177.8" cy="106.7" r=".32" fill="none" stroke="#f0f" stroke-width=".17"/>
<circle cx="177.8" cy="99.5" r=".32" fill="#f0f"/>
<circle cx="177.8" cy="99.5" r=".32" fill="none" stroke="#f0f" stroke-width=".17"/>
<circle cx="94.2" cy="10.6" r=".32" fill="#f0f"/>
<circle cx="94.2" cy="10.6" r=".32" fill="none" stroke="#f0f" stroke-width=".17"/>
<circle cx="167.1" cy="58.6" r=".32" fill="#f0f"/>
<circle cx="167.1" cy="58.6" r=".32" fill="none" stroke="#f0f" stroke-width=".17"/>
<circle cx="238.3" cy="78.2" r=".32" fill="#f0f"/>
<circle cx="238.3" cy="78.2" r=".32" fill="none" stroke="#f0f" stroke-width=".17"/>
<circle cx="186.7" cy="69.3" r=".32" fill="#f0f"/>
<circle cx="186.7" cy="69.3" r=".32" fill="none" stroke="#f0f" stroke-width=".17"/>
<circle cx="186.7" cy="64" r=".32" fill="#f0f"/>
<circle cx="186.7" cy="64" r=".32" fill="none" stroke="#f0f" stroke-width=".17"/>
<circle cx="72.9" cy="113.8" r=".32" fill="#f0f"/>
<circle cx="72.9" cy="113.8" r=".32" fill="none" stroke="#f0f" stroke-width=".17"/>
<circle cx="72.9" cy="90.7" r=".32" fill="#f0f"/>
<circle cx="72.9" cy="90.7" r=".32" fill="none" stroke="#f0f" stroke-width=".17"/>
<circle cx="126.3" cy="101.3" r=".32" fill="#f0f"/>
<circle cx="126.3" cy="101.3" r=".32" fill="none" stroke="#f0f" stroke-width=".17"/>
<circle cx="60.5" cy="69.3" r=".32" fill="#f0f"/>
<circle cx="60.5" cy="69.3" r=".32" fill="none" stroke="#f0f" stroke-width=".17"/>
<circle cx="60.5" cy="67.7" r=".33" fill="#f0f"/>
<circle cx="60.5" cy="67.7" r=".33" fill="none" stroke="#f0f" stroke-width=".17"/>
<circle cx="60.5" cy="96.2" r=".33" fill="#f0f"/>
<circle cx="60.5" cy="96.2" r=".33" fill="none" stroke="#f0f" stroke-width=".17"/>
<circle cx="202.7" cy="98" r=".33" fill="#f0f"/>
<circle cx="202.7" cy="98" r=".33" fill="none" stroke="#f0f" stroke-width=".17"/>
<circle cx="202.7" cy="99.5" r=".32" fill="#f0f"/>
<circle cx="202.7" cy="99.5" r=".32" fill="none" stroke="#f0f" stroke-width=".17"/>
<circle cx="60.5" cy="112.2" r=".33" fill="#f0f"/>
<circle cx="60.5" cy="112.2" r=".33" fill="none" stroke="#f0f" stroke-width=".17"/>
<g font-size="2.3">
<text x="211.6" y="108.5">Placeholder caps - emc considerations for the cable????</text>
<text x="136.9" y="156.5">Camera Interface for future variants</text>
</g>
<g font-size="1.6">
<text x="90.7" y="6.8">PWR_3V3</text>
<text x="93.9" y="18.3" transform="rotate(-90 93.9 18.3)">10</text>
<text x="110.3" y="22.8">GND</text>
<text x="144.1" y="22.8">90 ohm differential pair</text>
<text x="25.3" y="28.8">USB1_DM</text>
<text x="25.7" y="25.3">USB1_DP</text>
<text x="85" y="24.5">1</text>
<text x="85" y="28.1">2</text>
<text x="102.6" y="26.3">8</text>
<text x="102.6" y="29.8">7</text>
<text x="22.1" y="34.2">USB_DP_BYPASS</text>
<text x="85" y="33.4">3</text>
<text x="21.7" y="37.7">USB_DM_BYPASS</text>
<text x="85" y="37">4</text>
<text x="102.6" y="37">9</text>
<text x="102.6" y="40.5">6</text>
<text x="93.9" y="44.8" transform="rotate(-90 93.9 44.8)">5</text>
<text x="163.6" y="42.3">PWR_3V3</text>
<text x="183.2" y="42.3">UN20_3V3</text>
<text x="92.5" y="49.4">GND</text>
<text x="181.1" y="51.2">1</text>
<text x="186.3" y="48.6" transform="rotate(-90 186.3 48.6)">2</text>
<text x="25.7" y="57.3">USB_BYPASS_EN</text>
<text x="108.5" y="56.6">GND</text>
<text x="186.3" y="55.5" transform="rotate(-90 186.3 55.5)">3</text>
<text x="222" y="65.4">4</text>
<text x="222" y="61.8">1</text>
<text x="232.4" y="65.4">3</text>
<text x="232.4" y="61.8">2</text>
<text x="262.8" y="60.1">1</text>
<text x="262.8" y="61.8">2</text>
<text x="262.8" y="63.6">3</text>
<text x="262.8" y="65.4">4</text>
<text x="18.5" y="69.7">UN20_BOOTSEL0_EN</text>
<text x="262.8" y="67.2">5</text>
<text x="262.8" y="69">6</text>
<text x="262.8" y="70.7">7</text>
<text x="22.1" y="73.3">UN20_BOOTSEL0</text>
<text x="25.7" y="76.8">USB1_PPWR</text>
<text x="262" y="76.1">10</text>
<text x="262" y="77.9">11</text>
<text x="262.8" y="72.5">8</text>
<text x="262.8" y="74.3">9</text>
<text x="25.3" y="80.6">AUTO_ON</text>
<text x="27" y="83.9">U2_TXD</text>
<text x="262" y="79.6">12</text>
<text x="27" y="87.7">U2_RXD</text>
<text x="20.7" y="91.1">UN20B_nRESET</text>
<text x="172.5" y="92.1">GND</text>
<text x="174.3" y="95.7">UN20_3V3</text>
<text x="185" y="92.1">GND</text>
<text x="197.4" y="92.1">GND</text>
<text x="209.8" y="92.1">GND</text>
<text x="224.1" y="92.1">GND</text>
<text x="236.5" y="92.1">GND</text>
<text x="254.3" y="95.7">GND</text>
<text x="83.6" y="97.5">PWR_3V3</text>
<text x="122.7" y="97.5">PWR_3V3</text>
<text x="71.2" y="106.3">GND</text>
<text x="131.3" y="106.3">4</text>
<text x="150.6" y="106.3">1</text>
<text x="85.4" y="111.7">GND</text>
<text x="99.6" y="113.5">GND</text>
<text x="113.8" y="113.5">GND</text>
<text x="131.3" y="113.4">6</text>
<text x="150.6" y="113.4">3</text>
<text x="25.7" y="114.2">PWR_SW</text>
<text x="140.1" y="121.2" transform="rotate(-90 140.1 121.2)">2</text>
<text x="143.7" y="121.2" transform="rotate(-90 143.7 121.2)">5</text>
<text x="163.6" y="120.6">GND</text>
<text x="176.1" y="120.6">GND</text>
<text x="71.2" y="129.5">GND</text>
<text x="140.5" y="129.5">GND</text>
<text x="28.8" y="164">I2C0_SDA</text>
<text x="28.8" y="167.5">I2C0_SCL</text>
<text x="27" y="172.8">CAM_CTRL0</text>
<text x="27" y="176.4">CAM_CTRL1</text>
<text x="32.4" y="180">XCLK</text>
<text x="32.4" y="185.5">VSYNC</text>
<text x="235.3" y="184.4">Fen Technology Ltd</text>
<text x="32.4" y="189">HSYNC</text>
<text x="235.3" y="186.2">Oakington Business Park</text>
<text x="235.3" y="188">Oakington</text>
<text x="235.3" y="189.7">Cambridge</text>
<text x="235.3" y="191.5">CB24 3DQ</text>
<text x="30.6" y="197.9">CAM_D[7..0]</text>
<text x="32.4" y="192.6">PCLK</text>
<text x="228.2" y="195.1">Title</text>
<text x="235.3" y="196.8">Top Level</text>
<text x="228.2" y="200.4">Size</text>
<text x="230" y="202.2">A3</text>
<text x="235.3" y="200.4">Document Number</text>
<text x="235.3" y="202.2">Index Scanner Iss 2</text>
<text x="286.8" y="200.4">Rev</text>
<text x="288.6" y="202.2">C</text>
<text x="228.2" y="205.7">Date:</text>
<text x="237.4" y="205.7">Friday, July 08, 2016</text>
<text x="263.7" y="205.7">Sheet</text>
<text x="272.6" y="205.7">6</text>
<text x="278" y="205.7">of</text>
<text x="283.3" y="205.7">9</text>
</g>
<g font-size="1.6" fill="#000080">
<text x="99.3" y="17.4">U11</text>
<text x="113.8" y="13.9">C63</text>
<text x="113.8" y="17.4">100nF/50V</text>
<text x="70.4" y="40.6">TS3USB221EDRCR</text>
<text x="112.1" y="45.9">R101</text>
<text x="112.1" y="47.7">10K</text>
<text x="170" y="49.4">R102</text>
<text x="170" y="51.6">100K</text>
<text x="188.3" y="52.7">Q11</text>
<text x="188.3" y="51.1">BC857C</text>
<text x="152.9" y="55.7">R103</text>
<text x="226.4" y="57.8">L2</text>
<text x="265" y="56.6">J2</text>
<text x="58.7" y="65.1">TP14</text>
<text x="152.9" y="62.9">470R</text>
<text x="224.1" y="60.1">744231091</text>
<text x="83.6" y="77.9">22R</text>
<text x="94.3" y="77.9">R27</text>
<text x="176.1" y="83.2">C32</text>
<text x="188.5" y="83.2">C64</text>
<text x="201" y="83.2">C33</text>
<text x="213.4" y="83.2">C34</text>
<text x="227.6" y="83.2">C35</text>
<text x="240.1" y="83.2">C36</text>
<text x="176.1" y="86.8">27pF/50V</text>
<text x="188.5" y="86.8">27pF/50V</text>
<text x="201" y="86.8">27pF/50V</text>
<text x="213.4" y="86.8">27pF/50V</text>
<text x="227.6" y="86.8">27pF/50V</text>
<text x="240.1" y="86.8">27pF/50V</text>
<text x="265" y="85">Molex 12W FFC 0.5mm</text>
<text x="58.7" y="93.6">TP15</text>
<text x="74.7" y="95.7">R104</text>
<text x="201" y="95.3">TP16</text>
<text x="74.7" y="97.5">10K</text>
<text x="241.8" y="96.7">L3</text>
<text x="90.5" y="104.6">C65</text>
<text x="90.5" y="106.2">10uF</text>
<text x="104.8" y="106.3">C37</text>
<text x="104.8" y="107.9">2.2uF, X5R</text>
<text x="117.4" y="104.6">C38</text>
<text x="133.4" y="102.8">U6</text>
<text x="234.7" y="102.8">WE-CBF_742792651</text>
<text x="58.7" y="109.6">TP17</text>
<text x="117.4" y="108.1">100nF/50V</text>
<text x="168.8" y="113.5">C39</text>
<text x="179.6" y="111.7">C40</text>
<text x="74.7" y="118.8">R105</text>
<text x="151.2" y="118.8">MIC94093YC6</text>
<text x="168.8" y="115.1">2.2uF, X5R</text>
<text x="179.6" y="115.2">100nF/50V</text>
<text x="74.7" y="120.6">10K</text>
<text x="58.7" y="152.2">TPVIA11</text>
<text x="67.6" y="155.8">TPVIA12</text>
<text x="76.5" y="159.3">TPVIA13</text>
<text x="85.4" y="162.9">TPVIA14</text>
<text x="94.3" y="166.5">TPVIA15</text>
<text x="103.2" y="170">TPVIA16</text>
<text x="112.1" y="173.6">TPVIA17</text>
<text x="151.2" y="173.6">TPVIA19</text>
<text x="120.9" y="177.1">TPVIA18</text>
<text x="156.5" y="175.3">TPVIA20</text>
<text x="161.8" y="177.1">TPVIA21</text>
<text x="167.2" y="178.9">TPVIA22</text>
<text x="172.5" y="180.7">TPVIA23</text>
<text x="177.8" y="182.5">TPVIA24</text>
<text x="183.2" y="184.2">TPVIA25</text>
<text x="188.5" y="186">TPVIA26</text>
</g>
<g font-size="1.6" fill="#004080">
<text x="95" y="23.9" transform="rotate(-90 95 23.9)">VCC</text>
<text x="88.1" y="25.6">1D+</text>
<text x="88.1" y="29.2">1D-</text>
<text x="98.4" y="27.4">D+</text>
<text x="88.1" y="34.5">2D+</text>
<text x="98.8" y="30.9">D-</text>
<text x="88.1" y="38.1">2D-</text>
<text x="95" y="41.8" transform="rotate(-90 95 41.8)">GND</text>
<text x="97.3" y="41.6">nOE</text>
<text x="97.5" y="38.1">SEL</text>
<text x="134.3" y="107.4">VIN</text>
<text x="144.1" y="107.4">VOUT</text>
<text x="134.3" y="114.5">EN</text>
<text x="141.3" y="118.2" transform="rotate(-90 141.3 118.2)">GND</text>
<text x="144.8" y="118.2" transform="rotate(-90 144.8 118.2)">GND</text>
<text x="146.2" y="114.5">NC</text>
</g>
<g font-size="1.6" fill="#f00">
<text x="137.3" y="180.8">CAM_D0</text>
<text x="137.3" y="182.6">CAM_D1</text>
<text x="137.3" y="184.4">CAM_D2</text>
<text x="137.3" y="186.1">CAM_D3</text>
<text x="137.3" y="189.7">CAM_D5</text>
<text x="137.3" y="187.9">CAM_D4</text>
<text x="137.3" y="191.5">CAM_D6</text>
<text x="137.3" y="193.3">CAM_D7</text>
</g>
<g font-size="1.3">
<text x="30.8" y="1.3">5</text>
<text x="88.9" y="1.3">4</text>
<text x="146.9" y="1.3">3</text>
<text x="205" y="1.3">2</text>
<text x="263.1" y="1.3">1</text>
<text x=".5" y="28.4">D</text>
<text x="292.6" y="28.4">D</text>
<text x=".5" y="79.5">C</text>
<text x="292.6" y="79.5">C</text>
<text x=".5" y="130.6">B</text>
<text x="292.6" y="130.6">B</text>
<text x=".5" y="181.7">A</text>
<text x="292.6" y="181.7">A</text>
<text x="30.8" y="207.4">5</text>
<text x="88.9" y="207.4">4</text>
<text x="146.9" y="207.4">3</text>
<text x="205" y="207.4">2</text>
<text x="263.1" y="207.4">1</text>
</g>
</svg>
